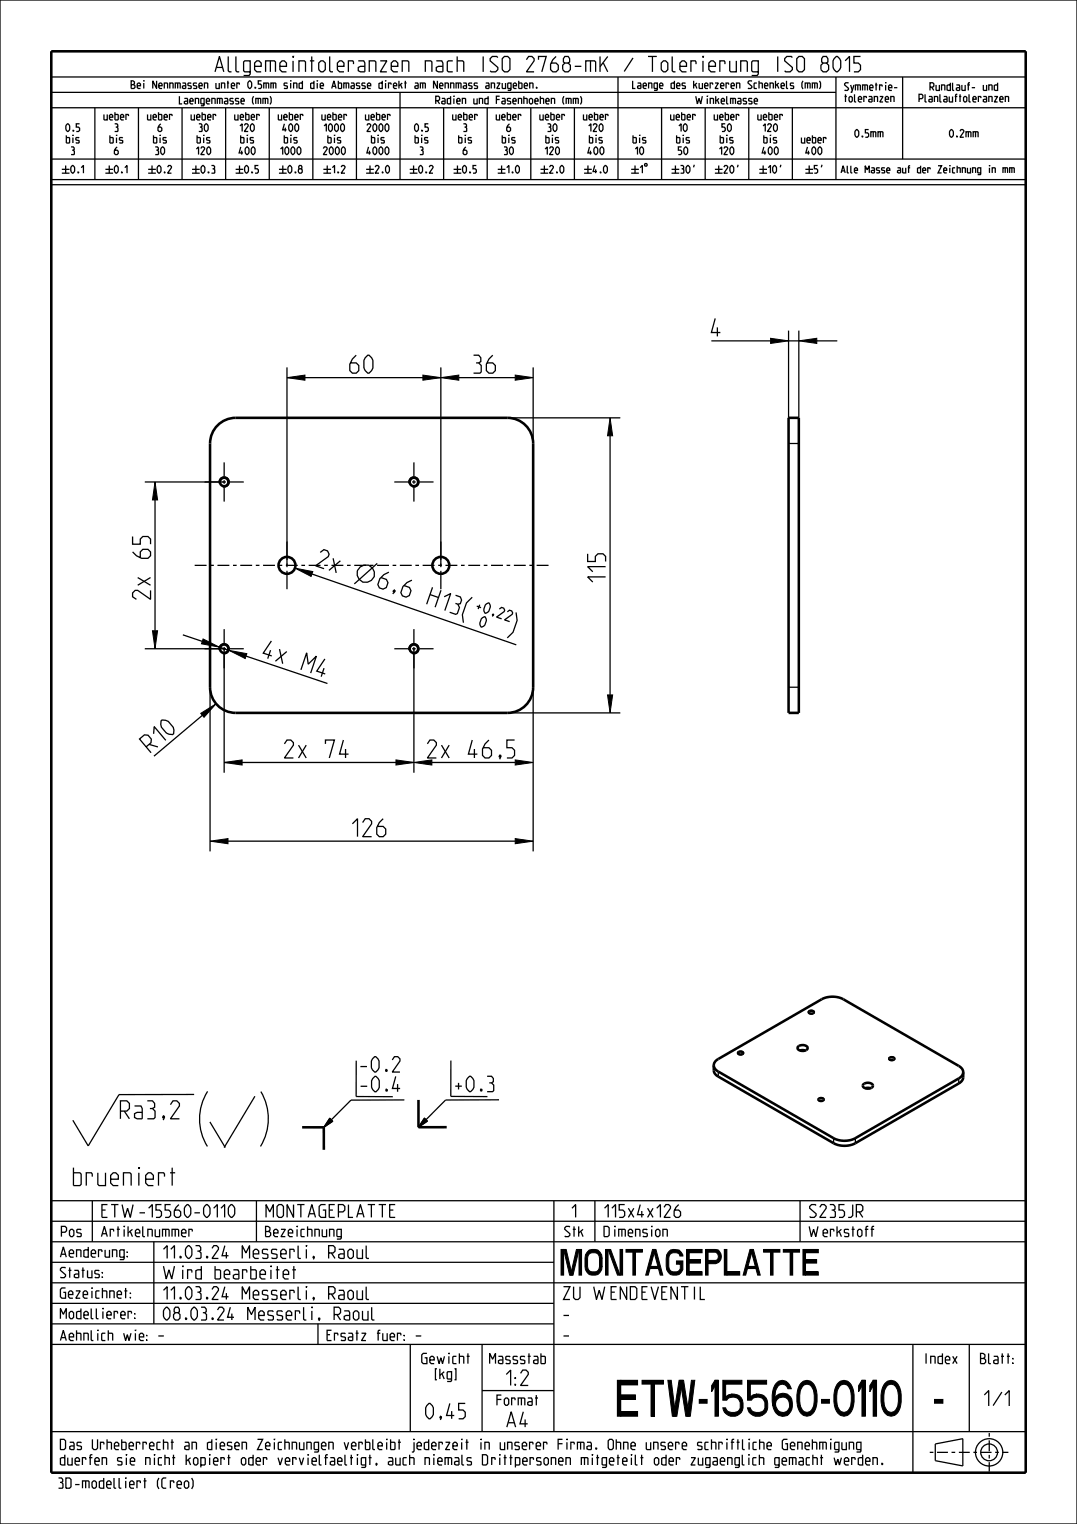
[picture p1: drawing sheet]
<svg xmlns="http://www.w3.org/2000/svg" width="210mm" height="297mm" viewBox="0 0 210 297" stroke-linecap="round" stroke-linejoin="round" font-family="sans-serif">
<g fill="none" stroke="#000" stroke-width=".25">
<path d="M0 0h210v297h-210zM10 10h190v26h-190zM10 18h153M10 15h190M78 18v17M120.5 15v20M163 15v20M176 15v16M10 35h190M10 31h190M10 21h190M12.1 33h1.5"/>
<path d="M12.1 33.8h1.5M12.8 32.3v1.5M13.9 32.5l.3-.2 .4 .4v.6l-.4 .5-.4-.5zM15.2 33.5l.1 .2zM15.8 32.7l.5-.4v1.5M18.5 21v14M20.6 33h1.5M20.6 33.8h1.5M21.3 32.3v1.5M22.4 32.5l.3-.2 .4 .4v.6l-.4 .5-.4-.5zM23.7 33.5l.1 .2zM24.3 32.7l.5-.4v1.5"/>
<path d="M27 21v14M28.9 33h1.5M28.9 33.8h1.5M29.6 32.3v1.5M30.8 32.5l.3-.2 .3 .4v.6l-.3 .5-.5-.5zM32.1 33.5v.2zM32.7 32.6l.2-.3h.3l.2 .2v.2l-.7 1.1h.7M35.5 21v14M37.4 33h1.5M37.4 33.8h1.5M38.2 32.3v1.5M39.3 32.5l.3-.2 .3 .4v.6l-.3 .5-.4-.5z"/>
<path d="M40.6 33.5l.1 .2zM41.2 32.3h.5l.1 .2v.3l-.1 .1M41.4 32.9l.5 .2v.5l-.7 .2M44 21v14M45.9 33h1.5M45.9 33.8h1.5M46.7 32.3v1.5M47.8 32.5l.3-.2 .3 .4v.6l-.3 .5-.4-.5zM49.1 33.5l.1 .2zM50.4 32.3h-.7v.6h.5l.2 .2v.4l-.2 .3h-.5M52.5 21v14M54.4 33h1.5"/>
<path d="M54.4 33.8h1.5M55.1 32.3v1.5M56.3 32.5l.3-.2 .3 .4v.6l-.3 .5-.5-.5zM57.6 33.5v.2zM58.4 32.9l-.2-.1v-.3l.2-.2h.3l.2 .2v.3l-.2 .1 .2 .2v.4l-.2 .3h-.3l-.2-.3v-.4l.2-.2h.3M61 21v14M63.1 33h1.5M63.1 33.8h1.5M63.8 32.3v1.5M64.8 32.7l.4-.4v1.5M65.9 33.5l.1 .2zM66.5 32.6l.2-.3h.4l.2 .2v.2l-.8 1.1h.8"/>
<path d="M69.5 21v14M71.4 33h1.5M71.4 33.8h1.5M72.1 32.3v1.5M73.1 32.6l.3-.3h.3l.2 .2v.2l-.8 1.1h.8M74.6 33.5v.2zM75.3 32.5l.3-.2 .3 .4v.6l-.3 .5-.4-.5zM79.9 33h1.5M79.9 33.8h1.5M80.6 32.3v1.5M81.8 32.5l.3-.2 .3 .4v.6l-.3 .5-.5-.5zM83.1 33.5v.2z"/>
<path d="M83.7 32.6l.2-.3h.3l.2 .2v.2l-.7 1.1h.7M86.5 21v14M88.4 33h1.5M88.4 33.8h1.5M89.2 32.3v1.5M90.3 32.5l.3-.2 .3 .4v.6l-.3 .5-.4-.5zM91.6 33.5l.1 .2zM92.9 32.3h-.7v.6h.5l.2 .2v.4l-.2 .3h-.5M95 21v14M97.1 33h1.5M97.1 33.8h1.5M97.8 32.3v1.5"/>
<path d="M98.8 32.7l.4-.4v1.5M99.9 33.5l.1 .2zM100.6 32.5l.3-.2 .4 .4v.6l-.4 .5-.4-.5zM103.5 21v14M105.4 33h1.5M105.4 33.8h1.5M106.1 32.3v1.5M107.1 32.6l.3-.3h.3l.2 .2v.2l-.8 1.1h.8M108.6 33.5v.2zM109.3 32.5l.3-.2 .3 .4v.6l-.3 .5-.4-.5zM112 21v14M113.9 33h1.5"/>
<path d="M113.9 33.8h1.5M114.6 32.3v1.5M116 32.3l-.4 1.1h.8M116.1 33v.8M117.1 33.5v.2zM117.8 32.5l.3-.2 .3 .4v.6l-.3 .5-.4-.5zM123.1 33h1.5M123.1 33.8h1.5M123.8 32.3v1.5M124.8 32.7l.4-.4v1.5M125.8 31.9l.4 .1-.1 .4-.4-.1zM129 21v14"/>
<path d="M130.9 33h1.5M130.9 33.8h1.5M131.7 32.3v1.5M132.7 32.3h.4l.2 .2v.3l-.2 .1M132.9 32.9l.4 .2v.5l-.6 .2M134.1 32.3l.4 .4v.6l-.3 .5-.4-.5v-.6zM135.4 32.1l-.2 .5M137.5 21v14M139.4 33h1.5M139.4 33.8h1.5M140.1 32.3v1.5M141.1 32.6l.3-.3h.3l.2 .2v.2l-.8 1.1h.8"/>
<path d="M142.4 32.5l.3-.2 .4 .4v.6l-.4 .5-.4-.5zM143.9 32.1l-.1 .5M146 21v14M148.1 33h1.5M148.1 33.8h1.5M148.8 32.3v1.5M149.8 32.7l.4-.4v1.5M150.8 32.5l.3-.2 .3 .4v.6l-.3 .5-.4-.5zM152.3 32.1l-.2 .5M154.5 21v14M157 33h1.5M157 33.8h1.5"/>
<path d="M157.8 32.3v1.5M159.4 32.3h-.6v.6h.4l.2 .2v.4l-.2 .3h-.4M160.3 32.1l-.2 .5M56 71.6v38.6M56 73.6h30M86 71.6v38.6M89.5 73.6h11M104 71.6v14.8M138.7 66.4h11.6M153.8 64.4v17M153.8 66.4h2M155.8 64.4v17"/>
<path d="M159.3 66.4h4M28.2 93.9h15.5M30.2 97.4v25.5M42.7 94.2a1 1 0 0 1 .9-1.3 1 1 0 0 1 1.1 1.1 1 1 0 0 1-1.3 .9M79.7 94.2a1 1 0 0 1 .9-1.3 1 1 0 0 1 1.1 1.1 1 1 0 0 1-1.3 .9M99 81.4h22M119 84.9v50.5M153.8 86.4h2M60.8 111.9l39.9 13.8M62.4 107.7l.8-.6 .7 .3 .3 .6-.2 .5-2.5 1.8 1.7 .5M65 108.8l.6 2.9M66.4 109.3l-2.3 1.9"/>
<path d="M73.6 109.8l-4.5 4M28.2 126.4h15.5v24.2M35.7 123.7l3.7 1.3M39.5 139.4l-9.5 8M41 133.9v32M42.7 126.7a1 1 0 0 1 .9-1.3 1 1 0 0 1 1.1 1.1 1 1 0 0 1-1.3 .9M42.8 126.1l1.9 .6M48 127.9l15.8 5.3M79.7 126.7a1 1 0 0 1 .9-1.3 1 1 0 0 1 1.1 1.1 1 1 0 0 1-1.3 .9M80.7 126.4v24.2M99 138.9h22M104 133.9v32"/>
<path d="M153.8 133.9h2M43.7 148.6h37M84.2 148.6h16.3M44.5 163.9h56M157.7 197.1l.7-.2 .3 .2 .1 .2-.4 .3h-.4l-.4-.2zM37.9 213.3h-14.7l-6 10-3-5M40.5 212.7a10.1 10.1 0 0 0-.1 10.7M40.9 218.6l3 5M49.7 213.6l-6 10M50.9 212.7a10.3 10.3 0 0 1-.1 10.7M64.3 217.9l.6 .6-1.8 1.2zM69.5 206.7l-.1 7h7.2"/>
<path d="M78.8 214.4h-10.4l-5.3 5.3M82.8 217.9l.5 .6-1.7 1.2zM87.9 206.7v7h7.1M97.3 214.3l-10.4 .1-5.3 5.3M140.1 208.8v1M143.9 205l.7-.1 .4 .2v.2l-.3 .2h-.5l-.4-.2zM159.6 214.1l.7-.1 .4 .1v.2l-.4 .3h-.4l-.4-.2zM173.4 206.1l.7-.1 .3 .2 .1 .2-.4 .2h-.4l-.4-.2zM186.9 210.2v1M10 234h190v53h-190zM10 238h190M18 234v8"/>
<path d="M50 234v8M108 234v45M116 234v8M156 234v8M162.5 221.8v1M166.8 221.8v1M10 258h98M10 254h98M10 250h190M10 246h98M10 242h190M30 242v16"/>
<path d="M62 258v4M10 279h190M10 262h190M80 262v17M94 262v17M178 262v25M189 262v17M182.4 281.4l5.3-1v5.3l-5.3-1z"/>
<circle cx="71.3" cy="111.8" r="1.72"/>
<circle cx="192.9" cy="283" r="2.66"/>
<circle cx="192.9" cy="283" r="1.64"/>
</g>
<path d="M192.9 279.3v7.5M181.3 283h15.3" fill="none" stroke="#000" stroke-width=".25" stroke-dasharray=".7 .7 2.1 .7" stroke-linecap="butt"/>
<g fill="#000">
<path d="M56 73.6l3.5-.5v1zM82.5 73.1l3.5 .5-3.5 .5zM86 73.6l3.5-.5v1zM100.5 73.1l3.5 .5-3.5 .5zM150.3 65.9l3.5 .5-3.5 .5zM155.8 66.4l3.5-.5v1zM30.2 93.9l.5 3.5h-1zM119 81.4l.5 3.5h-1zM57.5 110.7l3.5 .7-.3 .9zM29.7 122.9h1l-.5 3.5zM39.1 139l3-1.8-2.3 2.6zM39.6 124.5l3.2 1.6-3.5-.6z"/>
<path d="M44.7 126.7l3.4 .7-.3 .9zM118.5 135.4h1l-.5 3.5zM43.7 148.6l3.5-.5v1zM77.2 148.1l3.5 .5-3.5 .5zM80.7 148.6l3.5-.5v1zM100.5 148.1l3.5 .5-3.5 .5zM41 163.9l3.5-.5v1zM100.5 163.4l3.5 .5-3.5 .5zM64.3 217.9l.6 .6-1.8 1.2zM82.8 217.9l.5 .6-1.7 1.2z"/>
</g>
<g fill="none" stroke="#000" stroke-width=".19">
<path d="M56 73.6l3.5-.5v1zM82.5 73.1l3.5 .5-3.5 .5zM86 73.6l3.5-.5v1zM100.5 73.1l3.5 .5-3.5 .5zM150.3 65.9l3.5 .5-3.5 .5zM155.8 66.4l3.5-.5v1zM30.2 93.9l.5 3.5h-1zM119 81.4l.5 3.5h-1zM57.5 110.7l3.5 .7-.3 .9zM29.7 122.9h1l-.5 3.5zM39.1 139l3-1.8-2.3 2.6zM39.6 124.5l3.2 1.6-3.5-.6z"/>
<path d="M44.7 126.7l3.4 .7-.3 .9zM118.5 135.4h1l-.5 3.5zM43.7 148.6l3.5-.5v1zM77.2 148.1l3.5 .5-3.5 .5zM80.7 148.6l3.5-.5v1zM100.5 148.1l3.5 .5-3.5 .5zM41 163.9l3.5-.5v1zM100.5 163.4l3.5 .5-3.5 .5zM64.3 217.9l.6 .6-1.8 1.2zM82.8 217.9l.5 .6-1.7 1.2z"/>
</g>
<g fill="none" stroke="#000" stroke-width=".5">
<path d="M10 10h190v277h-190zM42.1 83.2a5 5 0 0 1 3.9-1.8h53a5 5 0 0 1 5 5v47.5a5 5 0 0 1-5 5h-53a5 5 0 0 1-5-5v-47.5a5 5 0 0 1 1.1-3.2zM153.8 81.4h2v57.5h-2zM157.8 197.1a.45 .45 0 0 1 .6-.2 .45 .45 0 0 1 .2 .5l-.1 .1a.45 .45 0 0 1-.5 .1 .45 .45 0 0 1-.3-.5zM58.9 219.7h4.2v4.4M81.6 214.4v5.3h5.5M139.2 207.6v1a1.5 1.5 0 0 0 .9 1.2l22.4 13a4.7 4.7 0 0 0 4.3 0l20.1-11.6a1.5 1.5 0 0 0 .9-1.3v-.9M139.2 207.6a1.5 1.5 0 0 1 .9-1.2l20.1-11.7a4.7 4.7 0 0 1 4.2 0l22.5 13a1.5 1.5 0 0 1 .9 1.3M139.2 207.6a1.5 1.5 0 0 0 .9 1.2l22.4 13a4.7 4.7 0 0 0 4.3 0l20.1-11.6a1.5 1.5 0 0 0 .9-1.2M144 205.1l.1-.1a.45 .45 0 0 1 .5-.1 .45 .45 0 0 1 .3 .4l-.1 .1a.45 .45 0 0 1-.6 .2 .45 .45 0 0 1-.3-.5zM155.6 203.9h.1a1.08 1.08 0 0 1 1.8 .4 1.16 1.16 0 0 1-2-.1zM156 204.7h1"/>
<path d="M159.7 214.1h.1a.45 .45 0 0 1 .5-.2 .45 .45 0 0 1 .3 .5l-.1 .1a.45 .45 0 0 1-.6 .1 .45 .45 0 0 1-.3-.4zM168.4 211.3a1.08 1.08 0 0 1 1.8 .4 1.16 1.16 0 0 1-2-.2zM168.7 212.1h1M173.5 206.2v-.1a.45 .45 0 0 1 .6-.1 .45 .45 0 0 1 .2 .4l-.1 .1a.45 .45 0 0 1-.5 .2 .45 .45 0 0 1-.3-.5z"/>
<circle cx="43.7" cy="93.9" r=".83"/>
<circle cx="80.7" cy="93.9" r=".83"/>
<circle cx="56" cy="110.2" r="1.65"/>
<circle cx="86" cy="110.2" r="1.65"/>
<circle cx="43.7" cy="126.4" r=".83"/>
<circle cx="80.7" cy="126.4" r=".83"/>
</g>
<!-- layer: ACHSEN -->
<g fill="none" stroke="#000" stroke-width=".25">
<path d="M39.9 93.9h2.7M43.4 93.9h.7M43.7 90.1v2.8M43.7 93.6v.7M43.7 95v2.8M44.8 93.9h2.7M76.9 93.9h2.7M80.4 93.9h.7M80.7 90.1v2.8M80.7 93.6v.7M80.7 95v2.8M81.8 93.9h2.7"/>
<path d="M38 110.2h2.3M41 110.2h.7M42.4 110.2h2.3M45.4 110.2h.7M46.8 110.2h2.4M49.9 110.2h.7M51.3 110.2h2.3M54.3 110.2h.7M55.7 110.2h2.4M56 105.5v3.6M56 109.8v.7M56 111.2v3.6"/>
<path d="M58.8 110.2h.7M60.2 110.2h2.3M63.2 110.2h.7M64.6 110.2h2.3M67.7 110.2h.7M69.1 110.2h2.3M72.1 110.2h.7M73.5 110.2h2.3M76.5 110.2h.8M78 110.2h2.3M81 110.2h.7M82.4 110.2h2.3"/>
<path d="M85.4 110.2h.7M86 105.5v3.6M86 109.8v.7M86 111.2v3.6M86.9 110.2h2.3M89.9 110.2h.7M91.3 110.2h2.3M94.3 110.2h.7M95.7 110.2h2.4M98.8 110.2h.7M100.2 110.2h2.3M103.2 110.2h.7"/>
<path d="M104.6 110.2h2.4M39.9 126.4h2.7M43.4 126.4h.7M43.7 122.6v2.8M43.7 126.1v.7M43.7 127.5v2.8M44.8 126.4h2.7M76.9 126.4h2.7M80.4 126.4h.7M80.7 122.6v2.8M80.7 126.1v.7M80.7 127.5v2.8"/>
<path d="M81.8 126.4h2.7"/>
</g>
<g font-size="9.1">
<text x="94.7" y="276">ETW-15560-0110</text>
<text x="180.4" y="276">-</text>
</g>
<text font-size="6.5" x="109.4" y="248.5">MONTAGEPLATTE</text>
<g font-size="6.4">
<text x="89.8" y="120.8" transform="rotate(19 89.8 120.8)">(</text>
<text x="99" y="124" transform="rotate(19 99 124)">)</text>
</g>
<g font-size="4.6">
<text x="138.7" y="65.6">4</text>
<text x="68.2" y="72.7">60</text>
<text x="92.3" y="72.7">36</text>
<text x="118.1" y="113.4" transform="rotate(-90 118.1 113.4)">115</text>
<text x="29.4" y="116.8" transform="rotate(-90 29.4 116.8)">2x 65</text>
<text x="51.1" y="128" transform="rotate(19 51.1 128)">4x M4</text>
<text x="29.5" y="146.7" transform="rotate(-40 29.5 146.7)">R10</text>
<text x="55.5" y="147.7">2x 74</text>
<text x="83.3" y="147.7">2x 46,5</text>
<text x="68.7" y="163.1">126</text>
<text x="23.5" y="218">Ra3,2</text>
<text x="14.3" y="231.1">brueniert</text>
</g>
<text font-size="4.5" x="73.5" y="114.4" transform="rotate(19 73.5 114.4)">6,6 H13</text>
<g font-size="3.9">
<text x="36" y="14">Allgemeintoleranzen nach ISO 2768-mK / Tolerierung ISO 8015</text>
<text x="69.7" y="208.9">-0.2</text>
<text x="69.7" y="212.8">-0.4</text>
<text x="88.2" y="212.7">+0.3</text>
<text x="97.5" y="270">1:2</text>
<text x="191.3" y="274">1/1</text>
<text x="82.3" y="276.5">0,45</text>
<text x="98.7" y="278.1">A4</text>
</g>
<g font-size="3.3">
<text x="19.4" y="237.3">ETW-15560-0110</text>
<text x="51.4" y="237.3">MONTAGEPLATTE</text>
<text x="111" y="237.3">1</text>
<text x="117.4" y="237.3">115x4x126</text>
<text x="157.4" y="237.3">S235JR</text>
<text x="31.4" y="245.3">11.03.24Messerli, Raoul</text>
<text x="31.4" y="249.3">Wird bearbeitet</text>
<text x="31.4" y="257.3">08.03.24</text>
<text x="31.4" y="253.3">11.03.24Messerli, Raoul</text>
<text x="48.3" y="257.3">Messerli, Raoul</text>
<text x="109.4" y="257.3">-</text>
<text x="109.4" y="253.3">ZU WENDEVENTIL</text>
<text x="30.9" y="261.3">-</text>
<text x="81.1" y="261.3">-</text>
<text x="109.4" y="261.3">-</text>
</g>
<g font-size="2.7">
<text x="92.7" y="118.8" transform="rotate(19 92.7 118.8)">+0,22</text>
<text x="93.3" y="122" transform="rotate(19 93.3 122)">0</text>
</g>
<g font-size="2.6">
<text x="11.4" y="245">Aenderung:</text>
<text x="11.7" y="241">Pos</text>
<text x="19.4" y="241">Artikelnummer</text>
<text x="51.4" y="241">Bezeichnung</text>
<text x="109.7" y="241">Stk</text>
<text x="117.4" y="241">Dimension</text>
<text x="157.4" y="241">Werkstoff</text>
<text x="11.4" y="249">Status:</text>
<text x="11.4" y="257">Modellierer:</text>
<text x="11.4" y="253">Gezeichnet:</text>
<text x="11.4" y="261.3">Aehnlich wie:</text>
<text x="63.4" y="261.3">Ersatz fuer:</text>
<text x="81.5" y="265.8">Gewicht</text>
<text x="83.9" y="268.8">[kg]</text>
<text x="94.8" y="265.8">Massstab</text>
<text x="179.6" y="265.8">Index</text>
<text x="189.8" y="265.8">Blatt:</text>
<text x="96.3" y="273.9">Format</text>
<text x="11.4" y="282.5">Das Urheberrecht an diesen Zeichnungen verbleibt jederzeit in unserer Firma.</text>
<text x="11.4" y="285.5">duerfen sie nicht kopiert oder vervielfaeltigt, auch niemals Drittpersonen</text>
<text x="113.4" y="285.5">mitgeteilt oder zugaenglich gemacht werden.</text>
<text x="118.6" y="282.5">Ohne unsere schriftliche Genehmigung</text>
<text x="11" y="290">3D-modelliert (Creo)</text>
</g>
<g font-size="2">
<text x="22.5" y="17.3">Bei Nennmassen unter 0.5mm sind die Abmasse direkt am Nennmass anzugeben.</text>
<text x="121.3" y="17.3">Laenge des kuerzeren Schenkels (mm)</text>
<text x="164.4" y="17.6">Symmetrie-</text>
<text x="180.4" y="17.6">Rundlauf- und</text>
<text x="19.8" y="23.4">ueber</text>
<text x="28.3" y="23.4">ueber</text>
<text x="34.1" y="20.3">Laengenmasse (mm)</text>
<text x="36.8" y="23.4">ueber</text>
<text x="45.3" y="23.4">ueber</text>
<text x="53.8" y="23.4">ueber</text>
<text x="62.3" y="23.4">ueber</text>
<text x="70.8" y="23.4">ueber</text>
<text x="83.5" y="20.3">Radien und Fasenhoehen (mm)</text>
<text x="87.8" y="23.4">ueber</text>
<text x="96.3" y="23.4">ueber</text>
<text x="104.8" y="23.4">ueber</text>
<text x="113.3" y="23.4">ueber</text>
<text x="130.3" y="23.4">ueber</text>
<text x="135.3" y="20.3">Winkelmasse</text>
<text x="138.8" y="23.4">ueber</text>
<text x="147.3" y="23.4">ueber</text>
<text x="164.4" y="19.9">toleranzen</text>
<text x="177.5" y="19.9">Planlauftoleranzen</text>
<text x="12.5" y="25.6">0.5</text>
<text x="12.5" y="27.9">bis</text>
<text x="21" y="27.9">bis</text>
<text x="22.2" y="25.6">3</text>
<text x="29.5" y="27.9">bis</text>
<text x="30.7" y="25.6">6</text>
<text x="38" y="27.9">bis</text>
<text x="38.6" y="25.6">30</text>
<text x="46.5" y="25.6">120</text>
<text x="46.5" y="27.9">bis</text>
<text x="55" y="25.6">400</text>
<text x="55" y="27.9">bis</text>
<text x="62.9" y="25.6">1000</text>
<text x="63.5" y="27.9">bis</text>
<text x="71.4" y="25.6">2000</text>
<text x="72" y="27.9">bis</text>
<text x="80.5" y="25.6">0.5</text>
<text x="80.5" y="27.9">bis</text>
<text x="89" y="27.9">bis</text>
<text x="90.2" y="25.6">3</text>
<text x="97.5" y="27.9">bis</text>
<text x="98.7" y="25.6">6</text>
<text x="106" y="27.9">bis</text>
<text x="106.6" y="25.6">30</text>
<text x="114.5" y="25.6">120</text>
<text x="114.5" y="27.9">bis</text>
<text x="123" y="27.9">bis</text>
<text x="131.5" y="27.9">bis</text>
<text x="132.1" y="25.6">10</text>
<text x="140" y="27.9">bis</text>
<text x="140.6" y="25.6">50</text>
<text x="148.5" y="25.6">120</text>
<text x="148.5" y="27.9">bis</text>
<text x="155.8" y="27.9">ueber</text>
<text x="166.6" y="26.8">0.5mm</text>
<text x="185.1" y="26.8">0.2mm</text>
<text x="13.7" y="30.1">3</text>
<text x="22.2" y="30.1">6</text>
<text x="30.1" y="30.1">30</text>
<text x="38" y="30.1">120</text>
<text x="46.5" y="30.1">400</text>
<text x="54.4" y="30.1">1000</text>
<text x="62.9" y="30.1">2000</text>
<text x="71.4" y="30.1">4000</text>
<text x="81.7" y="30.1">3</text>
<text x="90.2" y="30.1">6</text>
<text x="98.1" y="30.1">30</text>
<text x="106" y="30.1">120</text>
<text x="114.5" y="30.1">400</text>
<text x="123.6" y="30.1">10</text>
<text x="132.1" y="30.1">50</text>
<text x="140" y="30.1">120</text>
<text x="148.5" y="30.1">400</text>
<text x="157" y="30.1">400</text>
</g>
<text font-size="1.8" x="162.4" y="33.7">Alle Masse auf der Zeichnung in mm</text>
</svg>
